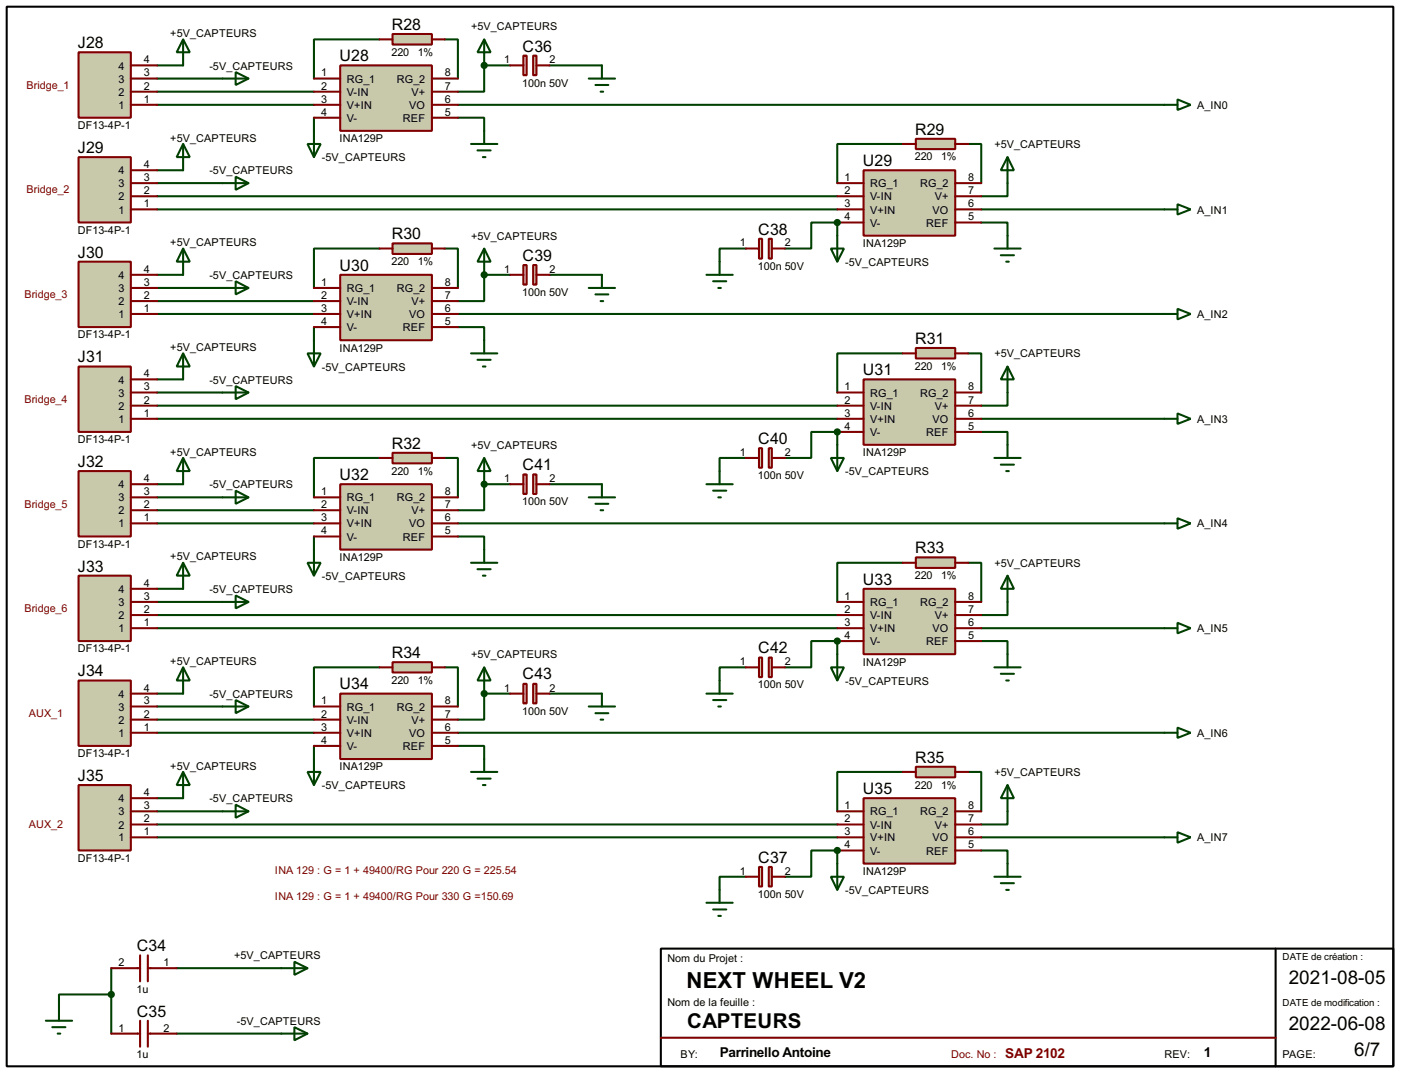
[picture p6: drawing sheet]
<svg xmlns="http://www.w3.org/2000/svg" width="272mm" height="208mm" viewBox="0 0 272 208" stroke-linecap="round" stroke-linejoin="round" font-family="sans-serif">
<g fill="none" stroke="#004000" stroke-width=".4">
<path d="M30.5 17.8h30.5M30.5 12.7h5.1M30.5 15.3h12.7M73.7 7.7h-12.7v7.6M86.4 7.7h2.5v7.6M94 12.7v5.1h-5.1M30.5 20.4h30.5M30.5 38.1h132.1M30.5 33.1h5.1M30.5 35.6h12.7M61 22.9v2.5M88.9 22.9h5.1v2.5"/>
<path d="M88.9 20.4h137.2M175.3 28h-12.7v7.6M188 28h2.5v7.6M195.6 35.6v2.5h-5.1M30.5 40.7h132.1M30.5 58.5h30.5M30.5 53.4h5.1M30.5 55.9h12.7M73.7 48.3h-12.7v7.6M86.4 48.3h2.5v7.6M190.5 43.2h5.1v2.6M190.5 40.7h35.6"/>
<path d="M30.5 61h30.5M30.5 78.8h132.1M30.5 73.7h5.1M30.5 76.2h12.7M61 63.5v2.6M88.9 63.5h5.1v2.6M88.9 61h137.2M175.3 68.6h-12.7v7.6M188 68.6h2.5v7.6M195.6 76.2v2.6h-5.1M30.5 81.3h132.1M30.5 99.1h30.5"/>
<path d="M30.5 94h5.1M30.5 96.6h12.7M73.7 88.9h-12.7v7.7M86.4 88.9h2.5v7.7M190.5 83.9h5.1v2.5M190.5 81.3h35.6M30.5 101.6h30.5M30.5 119.4h132.1M30.5 114.3h5.1M30.5 116.9h12.7M61 104.2v2.5M88.9 104.2h5.1v2.5"/>
<path d="M88.9 101.6h137.2M175.3 109.3h-12.7v7.6M188 109.3h2.5v7.6M195.6 116.9v2.5h-5.1M30.5 122h132.1M30.5 139.7h30.5M30.5 134.7h5.1M30.5 137.2h12.7M73.7 129.6h-12.7v7.6M86.4 129.6h2.5v7.6M190.5 124.5h5.1v2.5M190.5 122h35.6"/>
<path d="M30.5 142.3h30.5M30.5 155h5.1M30.5 157.5h12.7M61 144.8v2.6M88.9 144.8h5.1v2.6M88.9 142.3h137.2M175.3 149.9h-12.7v7.6M188 149.9h2.5v7.6M195.6 157.5v2.6h-5.1M30.5 162.6h132.1M30.5 160.1h132.1M190.5 165.1h5.1v2.6"/>
<path d="M190.5 162.6h35.6M21.6 193.1h-10.1v2.5M21.6 188v12.7M34.3 188h20.3M34.3 200.7h20.3"/>
</g>
<circle cx="94" cy="12.7" r=".2" fill="#004000"/>
<path d="M94 12.7h5.1M106.7 12.7h10.2M162.6 165.1v2.6" fill="none" stroke="#004000" stroke-width=".4"/>
<circle cx="162.6" cy="165.1" r=".2" fill="#004000"/>
<path d="M162.6 43.2v2.6M144.8 170.2h-5.1v2.6M162.6 165.1h-5.1v5.1h-5.1" fill="none" stroke="#004000" stroke-width=".4"/>
<circle cx="162.6" cy="43.2" r=".2" fill="#004000"/>
<path d="M94 53.4v5.1h-5.1M106.7 53.4h10.2M144.8 48.3h-5.1v2.5M162.6 43.2h-5.1v5.1h-5.1" fill="none" stroke="#004000" stroke-width=".4"/>
<circle cx="94" cy="53.4" r=".2" fill="#004000"/>
<path d="M94 53.4h5.1M162.6 83.9v2.5" fill="none" stroke="#004000" stroke-width=".4"/>
<circle cx="162.6" cy="83.9" r=".2" fill="#004000"/>
<path d="M94 94v5.1h-5.1M106.7 94h10.2M144.8 88.9h-5.1v2.6M162.6 83.9h-5.1v5h-5.1" fill="none" stroke="#004000" stroke-width=".4"/>
<circle cx="94" cy="94" r=".2" fill="#004000"/>
<path d="M94 94h5.1M144.8 129.6h-5.1v2.5M162.6 124.5v2.5" fill="none" stroke="#004000" stroke-width=".4"/>
<circle cx="162.6" cy="124.5" r=".2" fill="#004000"/>
<path d="M94 134.7v5h-5.1M106.7 134.7h10.2M162.6 124.5h-5.1v5.1h-5.1" fill="none" stroke="#004000" stroke-width=".4"/>
<circle cx="94" cy="134.7" r=".2" fill="#004000"/>
<path d="M94 134.7h5.1" fill="none" stroke="#004000" stroke-width=".4"/>
<path d="M66.1 12.7h17.8v12.7h-17.8z" fill-rule="evenodd" fill="#c8c8aa" stroke="#800000" stroke-width=".4"/>
<g fill="none" stroke="#800000" stroke-width=".4">
<path d="M61 15.3h5.1M61 17.8h5.1M83.9 15.3h5M83.9 17.8h5M61 20.4h5.1M61 22.9h5.1M83.9 20.4h5M83.9 22.9h5M21.6 188h5.6M27.2 185.5v5M27.2 198.2v5M28.7 185.5v5"/>
<path d="M28.7 198.2v5M28.7 188h5.6M21.6 200.7h5.6M28.7 200.7h5.6"/>
</g>
<path d="M94 7.7l1.3 2.5h-2.6zM94 7.7v5M59.7 28h2.6l-1.3 2.5zM61 25.4v5.1M8.9 198.2h5.1M10.2 199.4h2.5M11.5 195.6v2.6M54.6 188h5.1M57.2 186.7l2.5 1.3-2.5 1.3zM57.2 199.4l2.5 1.3-2.5 1.3zM11.2 200.7h.5M54.6 200.7h5.1" fill="none" stroke="#004000" stroke-width=".4"/>
<circle cx="21.6" cy="193.1" r=".5" fill="#004000" stroke="#004000" stroke-width=".4"/>
<path d="M76.2 6.6h7.7v2.1h-7.7z" fill="#c8c8aa" stroke="#800000" stroke-width=".4"/>
<path d="M73.7 7.7h2.5M83.9 7.7h2.5M128.3 201.5h119.4" fill="none" stroke="#800000" stroke-width=".4"/>
<path d="M1.3 1.3h269.2v205.7h-269.2zM128.3 184.2h142.2v22.8h-142.2zM247.7 184.2v22.8" fill="none" stroke="#000" stroke-width=".4"/>
<path d="M167.7 33.1h17.8v12.7h-17.8z" fill-rule="evenodd" fill="#c8c8aa" stroke="#800000" stroke-width=".4"/>
<path d="M162.6 35.6h5.1M162.6 38.1h5.1M185.5 35.6h5M185.5 38.1h5M162.6 40.7h5.1M162.6 43.2h5.1M185.5 40.7h5M185.5 43.2h5" fill="none" stroke="#800000" stroke-width=".4"/>
<path d="M195.6 30.5l1.3 2.6h-2.6zM195.6 30.5v5.1M161.3 48.3h2.6l-1.3 2.5zM162.6 45.8v5" fill="none" stroke="#004000" stroke-width=".4"/>
<path d="M177.8 27h7.7v2h-7.7z" fill="#c8c8aa" stroke="#800000" stroke-width=".4"/>
<path d="M175.3 28h2.5M185.5 28h2.5" fill="none" stroke="#800000" stroke-width=".4"/>
<path d="M66.1 53.4h17.8v12.7h-17.8z" fill-rule="evenodd" fill="#c8c8aa" stroke="#800000" stroke-width=".4"/>
<path d="M61 55.9h5.1M61 58.5h5.1M83.9 55.9h5M83.9 58.5h5M61 61h5.1M61 63.5h5.1M83.9 61h5M83.9 63.5h5" fill="none" stroke="#800000" stroke-width=".4"/>
<path d="M94 48.3l1.3 2.5h-2.6zM94 48.3v5.1M59.7 68.6h2.6l-1.3 2.6zM61 66.1v5.1" fill="none" stroke="#004000" stroke-width=".4"/>
<path d="M76.2 47.3h7.7v2h-7.7z" fill="#c8c8aa" stroke="#800000" stroke-width=".4"/>
<path d="M73.7 48.3h2.5M83.9 48.3h2.5" fill="none" stroke="#800000" stroke-width=".4"/>
<path d="M167.7 73.7h17.8v12.7h-17.8z" fill-rule="evenodd" fill="#c8c8aa" stroke="#800000" stroke-width=".4"/>
<path d="M162.6 76.2h5.1M162.6 78.8h5.1M185.5 76.2h5M185.5 78.8h5M162.6 81.3h5.1M162.6 83.9h5.1M185.5 81.3h5M185.5 83.9h5" fill="none" stroke="#800000" stroke-width=".4"/>
<path d="M195.6 71.2l1.3 2.5h-2.6zM195.6 71.2v5M161.3 88.9h2.6l-1.3 2.6zM162.6 86.4v5.1" fill="none" stroke="#004000" stroke-width=".4"/>
<path d="M177.8 67.6h7.7v2h-7.7z" fill="#c8c8aa" stroke="#800000" stroke-width=".4"/>
<path d="M175.3 68.6h2.5M185.5 68.6h2.5" fill="none" stroke="#800000" stroke-width=".4"/>
<path d="M66.1 94h17.8v12.7h-17.8z" fill-rule="evenodd" fill="#c8c8aa" stroke="#800000" stroke-width=".4"/>
<path d="M61 96.6h5.1M61 99.1h5.1M83.9 96.6h5M83.9 99.1h5M61 101.6h5.1M61 104.2h5.1M83.9 101.6h5M83.9 104.2h5" fill="none" stroke="#800000" stroke-width=".4"/>
<path d="M94 88.9l1.3 2.6h-2.6zM94 88.9v5.1M59.7 109.3h2.6l-1.3 2.5zM61 106.7v5.1" fill="none" stroke="#004000" stroke-width=".4"/>
<path d="M76.2 87.9h7.7v2.1h-7.7z" fill="#c8c8aa" stroke="#800000" stroke-width=".4"/>
<path d="M73.7 88.9h2.5M83.9 88.9h2.5" fill="none" stroke="#800000" stroke-width=".4"/>
<path d="M167.7 114.3h17.8v12.7h-17.8z" fill-rule="evenodd" fill="#c8c8aa" stroke="#800000" stroke-width=".4"/>
<path d="M162.6 116.9h5.1M162.6 119.4h5.1M185.5 116.9h5M185.5 119.4h5M162.6 122h5.1M162.6 124.5h5.1M185.5 122h5M185.5 124.5h5" fill="none" stroke="#800000" stroke-width=".4"/>
<path d="M195.6 111.8l1.3 2.5h-2.6zM195.6 111.8v5.1M161.3 129.6h2.6l-1.3 2.5zM162.6 127v5.1" fill="none" stroke="#004000" stroke-width=".4"/>
<path d="M177.8 108.2h7.7v2.1h-7.7z" fill="#c8c8aa" stroke="#800000" stroke-width=".4"/>
<path d="M175.3 109.3h2.5M185.5 109.3h2.5" fill="none" stroke="#800000" stroke-width=".4"/>
<path d="M66.1 134.7h17.8v12.7h-17.8z" fill-rule="evenodd" fill="#c8c8aa" stroke="#800000" stroke-width=".4"/>
<path d="M61 137.2h5.1M61 139.7h5.1M83.9 137.2h5M83.9 139.7h5M61 142.3h5.1M61 144.8h5.1M83.9 142.3h5M83.9 144.8h5" fill="none" stroke="#800000" stroke-width=".4"/>
<path d="M94 129.6l1.3 2.5h-2.6zM94 129.6v5.1M59.7 149.9h2.6l-1.3 2.5zM61 147.4v5" fill="none" stroke="#004000" stroke-width=".4"/>
<path d="M76.2 128.6h7.7v2h-7.7z" fill="#c8c8aa" stroke="#800000" stroke-width=".4"/>
<path d="M73.7 129.6h2.5M83.9 129.6h2.5" fill="none" stroke="#800000" stroke-width=".4"/>
<path d="M167.7 155h17.8v12.7h-17.8z" fill-rule="evenodd" fill="#c8c8aa" stroke="#800000" stroke-width=".4"/>
<path d="M162.6 157.5h5.1M185.5 157.5h5M162.6 160.1h5.1M162.6 162.6h5.1M162.6 165.1h5.1M185.5 160.1h5M185.5 162.6h5M185.5 165.1h5" fill="none" stroke="#800000" stroke-width=".4"/>
<path d="M195.6 152.4l1.3 2.6h-2.6zM195.6 152.4v5.1M161.3 170.2h2.6l-1.3 2.6zM162.6 167.7v5.1" fill="none" stroke="#004000" stroke-width=".4"/>
<path d="M177.8 148.9h7.7v2h-7.7z" fill="#c8c8aa" stroke="#800000" stroke-width=".4"/>
<path d="M175.3 149.9h2.5M185.5 149.9h2.5" fill="none" stroke="#800000" stroke-width=".4"/>
<path d="M15.3 10.2h10.1v12.7h-10.1z" fill-rule="evenodd" fill="#c8c8aa" stroke="#800000" stroke-width=".4"/>
<path d="M25.4 17.8h5.1M25.4 15.3h5.1M25.4 12.7h5.1M25.4 20.4h5.1" fill="none" stroke="#800000" stroke-width=".4"/>
<path d="M35.6 7.7l1.3 2.5h-2.6zM35.6 7.7v5M43.2 15.3h5.1M45.8 14l2.5 1.3-2.5 1.2z" fill="none" stroke="#004000" stroke-width=".4"/>
<path d="M15.3 30.5h10.1v12.7h-10.1z" fill-rule="evenodd" fill="#c8c8aa" stroke="#800000" stroke-width=".4"/>
<path d="M25.4 38.1h5.1M25.4 35.6h5.1M25.4 33.1h5.1M25.4 40.7h5.1" fill="none" stroke="#800000" stroke-width=".4"/>
<path d="M35.6 28l1.3 2.5h-2.6zM35.6 28v5.1M43.2 35.6h5.1M45.8 34.3l2.5 1.3-2.5 1.3z" fill="none" stroke="#004000" stroke-width=".4"/>
<path d="M15.3 50.8h10.1v12.7h-10.1z" fill-rule="evenodd" fill="#c8c8aa" stroke="#800000" stroke-width=".4"/>
<path d="M25.4 58.5h5.1M25.4 55.9h5.1M25.4 53.4h5.1M25.4 61h5.1" fill="none" stroke="#800000" stroke-width=".4"/>
<path d="M35.6 48.3l1.3 2.5h-2.6zM35.6 48.3v5.1M43.2 55.9h5.1M45.8 54.6l2.5 1.3-2.5 1.3z" fill="none" stroke="#004000" stroke-width=".4"/>
<path d="M15.3 71.2h10.1v12.7h-10.1z" fill-rule="evenodd" fill="#c8c8aa" stroke="#800000" stroke-width=".4"/>
<path d="M25.4 78.8h5.1M25.4 76.2h5.1M25.4 73.7h5.1M25.4 81.3h5.1" fill="none" stroke="#800000" stroke-width=".4"/>
<path d="M35.6 68.6l1.3 2.6h-2.6zM35.6 68.6v5.1M43.2 76.2h5.1M45.8 75l2.5 1.2-2.5 1.3z" fill="none" stroke="#004000" stroke-width=".4"/>
<path d="M15.3 91.5h10.1v12.7h-10.1z" fill-rule="evenodd" fill="#c8c8aa" stroke="#800000" stroke-width=".4"/>
<path d="M25.4 99.1h5.1M25.4 96.6h5.1M25.4 94h5.1M25.4 101.6h5.1" fill="none" stroke="#800000" stroke-width=".4"/>
<path d="M35.6 88.9l1.3 2.6h-2.6zM35.6 88.9v5.1M43.2 96.6h5.1M45.8 95.3l2.5 1.3-2.5 1.2z" fill="none" stroke="#004000" stroke-width=".4"/>
<path d="M15.3 111.8h10.1v12.7h-10.1z" fill-rule="evenodd" fill="#c8c8aa" stroke="#800000" stroke-width=".4"/>
<path d="M25.4 119.4h5.1M25.4 116.9h5.1M25.4 114.3h5.1M25.4 122h5.1" fill="none" stroke="#800000" stroke-width=".4"/>
<path d="M35.6 109.3l1.3 2.5h-2.6zM35.6 109.3v5M43.2 116.9h5.1M45.8 115.6l2.5 1.3-2.5 1.2z" fill="none" stroke="#004000" stroke-width=".4"/>
<path d="M15.3 132.1h10.1v12.7h-10.1z" fill-rule="evenodd" fill="#c8c8aa" stroke="#800000" stroke-width=".4"/>
<path d="M25.4 139.7h5.1M25.4 137.2h5.1M25.4 134.7h5.1M25.4 142.3h5.1" fill="none" stroke="#800000" stroke-width=".4"/>
<path d="M35.6 129.6l1.3 2.5h-2.6zM35.6 129.6v5.1M43.2 137.2h5.1M45.8 135.9l2.5 1.3-2.5 1.3z" fill="none" stroke="#004000" stroke-width=".4"/>
<path d="M15.3 152.4h10.1v12.7h-10.1z" fill-rule="evenodd" fill="#c8c8aa" stroke="#800000" stroke-width=".4"/>
<path d="M25.4 157.5h5.1M25.4 155h5.1M25.4 162.6h5.1M25.4 160.1h5.1" fill="none" stroke="#800000" stroke-width=".4"/>
<g fill="none" stroke="#004000" stroke-width=".4">
<path d="M228.6 19.3l2.6 1.1-2.6 1zM91.5 28h5.1M92.7 29.2h2.6M93.8 30.5h.5M94 25.4v2.6M226.1 20.4h2.5M228.6 39.7l2.6 1-2.6 1zM193.1 48.3h5.1M194.3 49.6h2.6M195.4 50.8h.5M195.6 45.8v2.5M226.1 40.7h2.5"/>
<path d="M228.6 60l2.6 1-2.6 1zM91.5 68.6h5.1M92.7 69.9h2.6M93.8 71.2h.5M94 66.1v2.5M226.1 61h2.5M193.1 88.9h5.1M194.3 90.2h2.6M195.4 91.5h.5M195.6 86.4v2.5M226.1 81.3h2.5M228.6 80.3l2.6 1-2.6 1z"/>
<path d="M91.5 109.3h5.1M92.7 110.5h2.6M93.8 111.8h.5M94 106.7v2.6M226.1 101.6h2.5M228.6 100.6l2.6 1-2.6 1.1zM193.1 129.6h5.1M194.3 130.8h2.6M195.4 132.1h.5M195.6 127v2.6M226.1 122h2.5M228.6 120.9l2.6 1.1-2.6 1z"/>
<path d="M35.6 149.9l1.3 2.5h-2.6zM35.6 149.9v5.1M43.2 157.5h5.1M45.8 156.2l2.5 1.3-2.5 1.3zM91.5 149.9h5.1M92.7 151.2h2.6M93.8 152.4h.5M94 147.4v2.5M226.1 142.3h2.5M228.6 141.3l2.6 1-2.6 1zM193.1 170.2h5.1M194.3 171.5h2.6"/>
<path d="M195.4 172.8h.5M195.6 167.7v2.5M226.1 162.6h2.5M228.6 161.6l2.6 1-2.6 1z"/>
</g>
<g fill="#c8c8aa" stroke="#800000" stroke-width=".4">
<path d="M101.6 10.8h.7v3.8h-.7z"/>
<path d="M103.5 10.8h.7v3.8h-.7z"/>
</g>
<path d="M99.1 12.7h2.5M104.2 12.7h2.5" fill="none" stroke="#800000" stroke-width=".4"/>
<circle cx="94" cy="12.7" r=".5" fill="#004000" stroke="#004000" stroke-width=".4"/>
<path d="M114.3 15.3h5.1M115.6 16.5h2.5M116.6 17.8h.5M116.9 12.7v2.6" fill="none" stroke="#004000" stroke-width=".4"/>
<g fill="#c8c8aa" stroke="#800000" stroke-width=".4">
<path d="M147.4 168.3h.6v3.8h-.6z"/>
<path d="M149.3 168.3h.6v3.8h-.6z"/>
</g>
<path d="M144.8 170.2h2.6M149.9 170.2h2.5" fill="none" stroke="#800000" stroke-width=".4"/>
<circle cx="162.5" cy="165.1" r=".5" fill="#004000" stroke="#004000" stroke-width=".4"/>
<path d="M137.2 175.3h5.1M138.5 176.6h2.5M139.5 177.8h.5M139.7 172.8v2.5" fill="none" stroke="#004000" stroke-width=".4"/>
<g fill="#c8c8aa" stroke="#800000" stroke-width=".4">
<path d="M147.4 46.4h.6v3.8h-.6z"/>
<path d="M149.3 46.4h.6v3.8h-.6z"/>
</g>
<path d="M144.8 48.3h2.6M149.9 48.3h2.5" fill="none" stroke="#800000" stroke-width=".4"/>
<circle cx="162.5" cy="43.2" r=".5" fill="#004000" stroke="#004000" stroke-width=".4"/>
<path d="M137.2 53.4h5.1M138.5 54.6h2.5M139.5 55.9h.5M139.7 50.8v2.6" fill="none" stroke="#004000" stroke-width=".4"/>
<g fill="#c8c8aa" stroke="#800000" stroke-width=".4">
<path d="M101.6 51.5h.7v3.8h-.7z"/>
<path d="M103.5 51.5h.7v3.8h-.7z"/>
</g>
<path d="M99.1 53.4h2.5M104.2 53.4h2.5" fill="none" stroke="#800000" stroke-width=".4"/>
<path d="M114.3 55.9h5.1M115.6 57.2h2.5M116.6 58.5h.5M116.9 53.4v2.5" fill="none" stroke="#004000" stroke-width=".4"/>
<circle cx="94" cy="53.4" r=".5" fill="#004000" stroke="#004000" stroke-width=".4"/>
<g fill="#c8c8aa" stroke="#800000" stroke-width=".4">
<path d="M147.4 87h.6v3.8h-.6z"/>
<path d="M149.3 87h.6v3.8h-.6z"/>
</g>
<path d="M144.8 88.9h2.6M149.9 88.9h2.5" fill="none" stroke="#800000" stroke-width=".4"/>
<circle cx="162.5" cy="83.9" r=".5" fill="#004000" stroke="#004000" stroke-width=".4"/>
<path d="M137.2 94h5.1M138.5 95.3h2.5M139.5 96.6h.5M139.7 91.5v2.5" fill="none" stroke="#004000" stroke-width=".4"/>
<g fill="#c8c8aa" stroke="#800000" stroke-width=".4">
<path d="M101.6 92.1h.7v3.8h-.7z"/>
<path d="M103.5 92.1h.7v3.8h-.7z"/>
</g>
<path d="M99.1 94h2.5M104.2 94h2.5" fill="none" stroke="#800000" stroke-width=".4"/>
<path d="M114.3 96.6h5.1M115.6 97.8h2.5M116.6 99.1h.5M116.9 94v2.6" fill="none" stroke="#004000" stroke-width=".4"/>
<circle cx="94" cy="94" r=".5" fill="#004000" stroke="#004000" stroke-width=".4"/>
<g fill="#c8c8aa" stroke="#800000" stroke-width=".4">
<path d="M147.4 127.7h.6v3.8h-.6z"/>
<path d="M149.3 127.7h.6v3.8h-.6z"/>
</g>
<path d="M144.8 129.6h2.6M149.9 129.6h2.5" fill="none" stroke="#800000" stroke-width=".4"/>
<path d="M137.2 134.7h5.1M138.5 135.9h2.5M139.5 137.2h.5M139.7 132.1v2.6" fill="none" stroke="#004000" stroke-width=".4"/>
<circle cx="162.5" cy="124.5" r=".5" fill="#004000" stroke="#004000" stroke-width=".4"/>
<g fill="#c8c8aa" stroke="#800000" stroke-width=".4">
<path d="M101.6 132.8h.7v3.8h-.7z"/>
<path d="M103.5 132.8h.7v3.8h-.7z"/>
</g>
<path d="M99.1 134.7h2.5M104.2 134.7h2.5" fill="none" stroke="#800000" stroke-width=".4"/>
<path d="M114.3 137.2h5.1M115.6 138.5h2.5M116.6 139.7h.5M116.9 134.7v2.5" fill="none" stroke="#004000" stroke-width=".4"/>
<circle cx="94" cy="134.7" r=".5" fill="#004000" stroke="#004000" stroke-width=".4"/>
<text font-size="4.8" x="133.3" y="191.7">NEXT WHEEL V2</text>
<text font-size="4.5" x="133.4" y="199.6">CAPTEURS</text>
<g font-size="4.1">
<text x="250.2" y="191.1">2021-08-05</text>
<text x="250.2" y="199.9">2022-06-08</text>
<text x="262.9" y="205">6/7</text>
</g>
<g font-size="3.5">
<text x="76.1" y="5.8">R28</text>
<text x="15.1" y="9.4">J28</text>
<text x="65.9" y="11.9">U28</text>
<text x="101.5" y="10">C36</text>
<text x="15.1" y="29.7">J29</text>
<text x="177.7" y="26.1">R29</text>
<text x="167.5" y="32.3">U29</text>
<text x="76.1" y="46.5">R30</text>
<text x="147.2" y="45.5">C38</text>
<text x="15.1" y="50">J30</text>
<text x="65.9" y="52.6">U30</text>
<text x="101.5" y="50.7">C39</text>
<text x="15.1" y="70.4">J31</text>
<text x="177.7" y="66.7">R31</text>
<text x="167.5" y="72.9">U31</text>
<text x="76.1" y="87.1">R32</text>
<text x="147.2" y="86.2">C40</text>
<text x="15.1" y="90.7">J32</text>
<text x="65.9" y="93.2">U32</text>
<text x="101.5" y="91.3">C41</text>
<text x="177.7" y="107.4">R33</text>
<text x="15.1" y="111">J33</text>
<text x="167.5" y="113.5">U33</text>
<text x="15.1" y="131.3">J34</text>
<text x="76.1" y="127.8">R34</text>
<text x="101.5" y="131.9">C43</text>
<text x="147.2" y="126.9">C42</text>
<text x="65.9" y="133.9">U34</text>
<text x="177.7" y="148.1">R35</text>
<text x="15.1" y="151.6">J35</text>
<text x="167.5" y="154.2">U35</text>
<text x="147.2" y="167.5">C37</text>
<text x="26.6" y="184.7">C34</text>
<text x="26.6" y="197.4">C35</text>
</g>
<g font-size="3">
<text x="139.7" y="205.2">Parrinello Antoine</text>
<text x="233.7" y="205.2">1</text>
</g>
<text font-size="3" fill="#800000" x="195.1" y="205.4">SAP 2102</text>
<g font-size="2.4">
<text x="91.5" y="5.9">+5V_CAPTEURS</text>
<text x="33.1" y="7.1">+5V_CAPTEURS</text>
<text x="76" y="10.9">220</text>
<text x="81.1" y="10.9">1%</text>
<text x="23" y="16.1">3</text>
<text x="23" y="13.5">4</text>
<text x="28" y="17.4">2</text>
<text x="28" y="14.8">3</text>
<text x="28" y="12.3">4</text>
<text x="40.7" y="13.5">-5V_CAPTEURS</text>
<text x="62.4" y="14.8">1</text>
<text x="62.4" y="17.4">2</text>
<text x="67.3" y="16.1">RG_1</text>
<text x="77" y="16.1">RG_2</text>
<text x="86.4" y="14.8">8</text>
<text x="86.4" y="17.4">7</text>
<text x="97.9" y="12.3">1</text>
<text x="101.4" y="16.8">100n 50V</text>
<text x="106.7" y="12.3">2</text>
<text x="23" y="21.2">1</text>
<text x="23" y="18.6">2</text>
<text x="28" y="20">1</text>
<text x="62.4" y="20">3</text>
<text x="62.4" y="22.5">4</text>
<text x="67.3" y="18.6">V-IN</text>
<text x="67.3" y="21.2">V+IN</text>
<text x="67.3" y="23.6">V-</text>
<text x="78.2" y="23.6">REF</text>
<text x="79.4" y="21.2">VO</text>
<text x="79.9" y="18.6">V+</text>
<text x="86.4" y="20">6</text>
<text x="86.4" y="22.5">5</text>
<text x="232.4" y="21.2">A_IN0</text>
<text x="15.1" y="25">DF13-4P-1</text>
<text x="33.1" y="27.5">+5V_CAPTEURS</text>
<text x="65.9" y="27.6">INA129P</text>
<text x="193.1" y="28.8">+5V_CAPTEURS</text>
<text x="23" y="33.9">4</text>
<text x="28" y="35.2">3</text>
<text x="28" y="32.6">4</text>
<text x="40.7" y="33.9">-5V_CAPTEURS</text>
<text x="62.5" y="31.3">-5V_CAPTEURS</text>
<text x="164" y="35.2">1</text>
<text x="177.6" y="31.2">220</text>
<text x="182.7" y="31.2">1%</text>
<text x="188" y="35.2">8</text>
<text x="23" y="41.5">1</text>
<text x="23" y="38.9">2</text>
<text x="23" y="36.3">3</text>
<text x="28" y="40.2">1</text>
<text x="28" y="37.7">2</text>
<text x="164" y="37.7">2</text>
<text x="164" y="40.2">3</text>
<text x="168.9" y="36.3">RG_1</text>
<text x="168.9" y="38.9">V-IN</text>
<text x="168.9" y="41.5">V+IN</text>
<text x="178.6" y="36.3">RG_2</text>
<text x="181" y="41.5">VO</text>
<text x="181.5" y="38.9">V+</text>
<text x="188" y="37.7">7</text>
<text x="188" y="40.2">6</text>
<text x="232.4" y="41.5">A_IN1</text>
<text x="15.1" y="45.4">DF13-4P-1</text>
<text x="33.1" y="47.8">+5V_CAPTEURS</text>
<text x="91.5" y="46.6">+5V_CAPTEURS</text>
<text x="143.7" y="47.9">1</text>
<text x="152.4" y="47.9">2</text>
<text x="164" y="42.8">4</text>
<text x="167.5" y="48">INA129P</text>
<text x="168.9" y="44">V-</text>
<text x="179.8" y="44">REF</text>
<text x="188" y="42.8">5</text>
<text x="28" y="52.9">4</text>
<text x="76" y="51.5">220</text>
<text x="81.1" y="51.5">1%</text>
<text x="97.9" y="52.9">1</text>
<text x="106.7" y="52.9">2</text>
<text x="147.2" y="52.4">100n 50V</text>
<text x="164.1" y="51.6">-5V_CAPTEURS</text>
<text x="23" y="59.3">2</text>
<text x="23" y="56.7">3</text>
<text x="23" y="54.2">4</text>
<text x="28" y="58.1">2</text>
<text x="28" y="55.5">3</text>
<text x="40.7" y="54.2">-5V_CAPTEURS</text>
<text x="62.4" y="55.5">1</text>
<text x="62.4" y="58.1">2</text>
<text x="67.3" y="56.7">RG_1</text>
<text x="67.3" y="59.3">V-IN</text>
<text x="77" y="56.7">RG_2</text>
<text x="79.9" y="59.3">V+</text>
<text x="86.4" y="55.5">8</text>
<text x="86.4" y="58.1">7</text>
<text x="101.4" y="57.5">100n 50V</text>
<text x="15.1" y="65.7">DF13-4P-1</text>
<text x="23" y="61.7">1</text>
<text x="28" y="60.6">1</text>
<text x="62.4" y="60.6">3</text>
<text x="62.4" y="63.1">4</text>
<text x="67.3" y="61.7">V+IN</text>
<text x="67.3" y="64.3">V-</text>
<text x="78.2" y="64.3">REF</text>
<text x="79.4" y="61.7">VO</text>
<text x="86.4" y="60.6">6</text>
<text x="86.4" y="63.1">5</text>
<text x="232.4" y="61.7">A_IN2</text>
<text x="33.1" y="68.1">+5V_CAPTEURS</text>
<text x="62.5" y="72">-5V_CAPTEURS</text>
<text x="65.9" y="68.3">INA129P</text>
<text x="177.6" y="71.8">220</text>
<text x="182.7" y="71.8">1%</text>
<text x="193.1" y="69.4">+5V_CAPTEURS</text>
<text x="23" y="77">3</text>
<text x="23" y="74.4">4</text>
<text x="28" y="75.8">3</text>
<text x="28" y="73.3">4</text>
<text x="40.7" y="74.4">-5V_CAPTEURS</text>
<text x="164" y="75.8">1</text>
<text x="168.9" y="77">RG_1</text>
<text x="178.6" y="77">RG_2</text>
<text x="188" y="75.8">8</text>
<text x="23" y="82.1">1</text>
<text x="23" y="79.6">2</text>
<text x="28" y="80.9">1</text>
<text x="28" y="78.3">2</text>
<text x="164" y="78.3">2</text>
<text x="164" y="80.9">3</text>
<text x="164" y="83.5">4</text>
<text x="168.9" y="79.6">V-IN</text>
<text x="168.9" y="82.1">V+IN</text>
<text x="181" y="82.1">VO</text>
<text x="181.5" y="79.6">V+</text>
<text x="188" y="78.3">7</text>
<text x="188" y="80.9">6</text>
<text x="188" y="83.5">5</text>
<text x="232.4" y="82.1">A_IN3</text>
<text x="15.1" y="86.1">DF13-4P-1</text>
<text x="33.1" y="88.5">+5V_CAPTEURS</text>
<text x="91.5" y="87.1">+5V_CAPTEURS</text>
<text x="143.7" y="88.5">1</text>
<text x="152.4" y="88.5">2</text>
<text x="167.5" y="88.5">INA129P</text>
<text x="168.9" y="84.7">V-</text>
<text x="179.8" y="84.7">REF</text>
<text x="23" y="94.8">4</text>
<text x="28" y="93.6">4</text>
<text x="40.7" y="94.8">-5V_CAPTEURS</text>
<text x="76" y="92.2">220</text>
<text x="81.1" y="92.2">1%</text>
<text x="97.9" y="93.6">1</text>
<text x="106.7" y="93.6">2</text>
<text x="147.2" y="93">100n 50V</text>
<text x="164.1" y="92.3">-5V_CAPTEURS</text>
<text x="23" y="99.9">2</text>
<text x="23" y="97.4">3</text>
<text x="28" y="101.2">1</text>
<text x="28" y="98.7">2</text>
<text x="28" y="96.2">3</text>
<text x="62.4" y="96.2">1</text>
<text x="62.4" y="98.7">2</text>
<text x="62.4" y="101.2">3</text>
<text x="67.3" y="97.4">RG_1</text>
<text x="67.3" y="99.9">V-IN</text>
<text x="77" y="97.4">RG_2</text>
<text x="79.9" y="99.9">V+</text>
<text x="86.4" y="96.2">8</text>
<text x="86.4" y="98.7">7</text>
<text x="86.4" y="101.2">6</text>
<text x="101.4" y="98.1">100n 50V</text>
<text x="15.1" y="106.4">DF13-4P-1</text>
<text x="23" y="102.4">1</text>
<text x="62.4" y="103.8">4</text>
<text x="67.3" y="102.4">V+IN</text>
<text x="67.3" y="105">V-</text>
<text x="78.2" y="105">REF</text>
<text x="79.4" y="102.4">VO</text>
<text x="86.4" y="103.8">5</text>
<text x="232.4" y="102.4">A_IN4</text>
<text x="28" y="113.9">4</text>
<text x="33.1" y="108.8">+5V_CAPTEURS</text>
<text x="62.5" y="112.6">-5V_CAPTEURS</text>
<text x="65.9" y="108.9">INA129P</text>
<text x="177.6" y="112.5">220</text>
<text x="182.7" y="112.5">1%</text>
<text x="193.1" y="110.1">+5V_CAPTEURS</text>
<text x="23" y="117.7">3</text>
<text x="23" y="115.1">4</text>
<text x="28" y="119">2</text>
<text x="28" y="116.5">3</text>
<text x="40.7" y="115.1">-5V_CAPTEURS</text>
<text x="164" y="116.5">1</text>
<text x="164" y="119">2</text>
<text x="168.9" y="117.7">RG_1</text>
<text x="178.6" y="117.7">RG_2</text>
<text x="188" y="116.5">8</text>
<text x="188" y="119">7</text>
<text x="23" y="122.8">1</text>
<text x="23" y="120.2">2</text>
<text x="28" y="121.6">1</text>
<text x="164" y="121.6">3</text>
<text x="164" y="124.1">4</text>
<text x="168.9" y="120.2">V-IN</text>
<text x="168.9" y="122.8">V+IN</text>
<text x="168.9" y="125.3">V-</text>
<text x="179.8" y="125.3">REF</text>
<text x="181" y="122.8">VO</text>
<text x="181.5" y="120.2">V+</text>
<text x="188" y="121.6">6</text>
<text x="188" y="124.1">5</text>
<text x="232.4" y="122.8">A_IN5</text>
<text x="15.1" y="126.7">DF13-4P-1</text>
<text x="33.1" y="129.1">+5V_CAPTEURS</text>
<text x="91.5" y="127.8">+5V_CAPTEURS</text>
<text x="143.7" y="129.2">1</text>
<text x="152.4" y="129.2">2</text>
<text x="167.5" y="129.2">INA129P</text>
<text x="23" y="138">3</text>
<text x="23" y="135.5">4</text>
<text x="28" y="136.8">3</text>
<text x="28" y="134.3">4</text>
<text x="40.7" y="135.5">-5V_CAPTEURS</text>
<text x="62.4" y="136.8">1</text>
<text x="67.3" y="138">RG_1</text>
<text x="76" y="132.8">220</text>
<text x="77" y="138">RG_2</text>
<text x="81.1" y="132.8">1%</text>
<text x="86.4" y="136.8">8</text>
<text x="97.9" y="134.3">1</text>
<text x="106.7" y="134.3">2</text>
<text x="147.2" y="133.7">100n 50V</text>
<text x="164.1" y="132.9">-5V_CAPTEURS</text>
<text x="23" y="143.1">1</text>
<text x="23" y="140.5">2</text>
<text x="28" y="141.9">1</text>
<text x="28" y="139.3">2</text>
<text x="62.4" y="139.3">2</text>
<text x="62.4" y="141.9">3</text>
<text x="67.3" y="140.5">V-IN</text>
<text x="67.3" y="143.1">V+IN</text>
<text x="79.4" y="143.1">VO</text>
<text x="79.9" y="140.5">V+</text>
<text x="86.4" y="139.3">7</text>
<text x="86.4" y="141.9">6</text>
<text x="101.4" y="138.8">100n 50V</text>
<text x="232.4" y="143.1">A_IN6</text>
<text x="15.1" y="147">DF13-4P-1</text>
<text x="33.1" y="149.4">+5V_CAPTEURS</text>
<text x="62.4" y="144.4">4</text>
<text x="65.9" y="149.6">INA129P</text>
<text x="67.3" y="145.6">V-</text>
<text x="78.2" y="145.6">REF</text>
<text x="86.4" y="144.4">5</text>
<text x="23" y="155.8">4</text>
<text x="28" y="154.6">4</text>
<text x="40.7" y="155.8">-5V_CAPTEURS</text>
<text x="62.5" y="153.2">-5V_CAPTEURS</text>
<text x="177.6" y="153.1">220</text>
<text x="182.7" y="153.1">1%</text>
<text x="193.1" y="150.7">+5V_CAPTEURS</text>
<text x="23" y="160.9">2</text>
<text x="23" y="158.3">3</text>
<text x="28" y="159.7">2</text>
<text x="28" y="157.1">3</text>
<text x="164" y="157.1">1</text>
<text x="164" y="159.7">2</text>
<text x="168.9" y="158.3">RG_1</text>
<text x="168.9" y="160.9">V-IN</text>
<text x="178.6" y="158.3">RG_2</text>
<text x="181.5" y="160.9">V+</text>
<text x="188" y="157.1">8</text>
<text x="188" y="159.7">7</text>
<text x="15.1" y="167.3">DF13-4P-1</text>
<text x="23" y="163.4">1</text>
<text x="28" y="162.2">1</text>
<text x="164" y="162.2">3</text>
<text x="164" y="164.7">4</text>
<text x="168.9" y="163.4">V+IN</text>
<text x="168.9" y="165.9">V-</text>
<text x="179.8" y="165.9">REF</text>
<text x="181" y="163.4">VO</text>
<text x="188" y="162.2">6</text>
<text x="188" y="164.7">5</text>
<text x="232.4" y="163.4">A_IN7</text>
<text x="143.7" y="169.8">1</text>
<text x="152.4" y="169.8">2</text>
<text x="164.1" y="173.6">-5V_CAPTEURS</text>
<text x="167.5" y="169.9">INA129P</text>
<text x="147.2" y="174.3">100n 50V</text>
<text x="23" y="187.6">2</text>
<text x="31.8" y="187.6">1</text>
<text x="45.5" y="186.3">+5V_CAPTEURS</text>
<text x="129.6" y="186.8">Nom du Projet :</text>
<text x="26.5" y="192.7">1u</text>
<text x="129.6" y="195.2">Nom de la feuille :</text>
<text x="23" y="200.3">1</text>
<text x="31.8" y="200.3">2</text>
<text x="46" y="199">-5V_CAPTEURS</text>
<text x="26.5" y="205.4">1u</text>
<text x="132.1" y="205.4">BY:</text>
<text x="226.1" y="205.4">REV:</text>
<text x="249" y="205.4">PAGE:</text>
</g>
<g font-size="2.4" fill="#800000">
<text x="5.1" y="17.3">Bridge_1</text>
<text x="5.1" y="37.6">Bridge_2</text>
<text x="4.7" y="57.9">Bridge_3</text>
<text x="4.7" y="78.2">Bridge_4</text>
<text x="4.7" y="98.6">Bridge_5</text>
<text x="4.7" y="118.9">Bridge_6</text>
<text x="5.6" y="139.2">AUX_1</text>
<text x="5.6" y="160.8">AUX_2</text>
<text x="53.4" y="169.7">INA 129 : G = 1 + 49400/RG Pour 220 G = 225.54</text>
<text x="53.4" y="174.8">INA 129 : G = 1 + 49400/RG Pour 330 G =150.69</text>
<text x="184.7" y="205.5">Doc. No :</text>
</g>
<g font-size="2.1">
<text x="249" y="186.4">DATE de création :</text>
<text x="249" y="195.3">DATE de modification :</text>
</g>
</svg>
